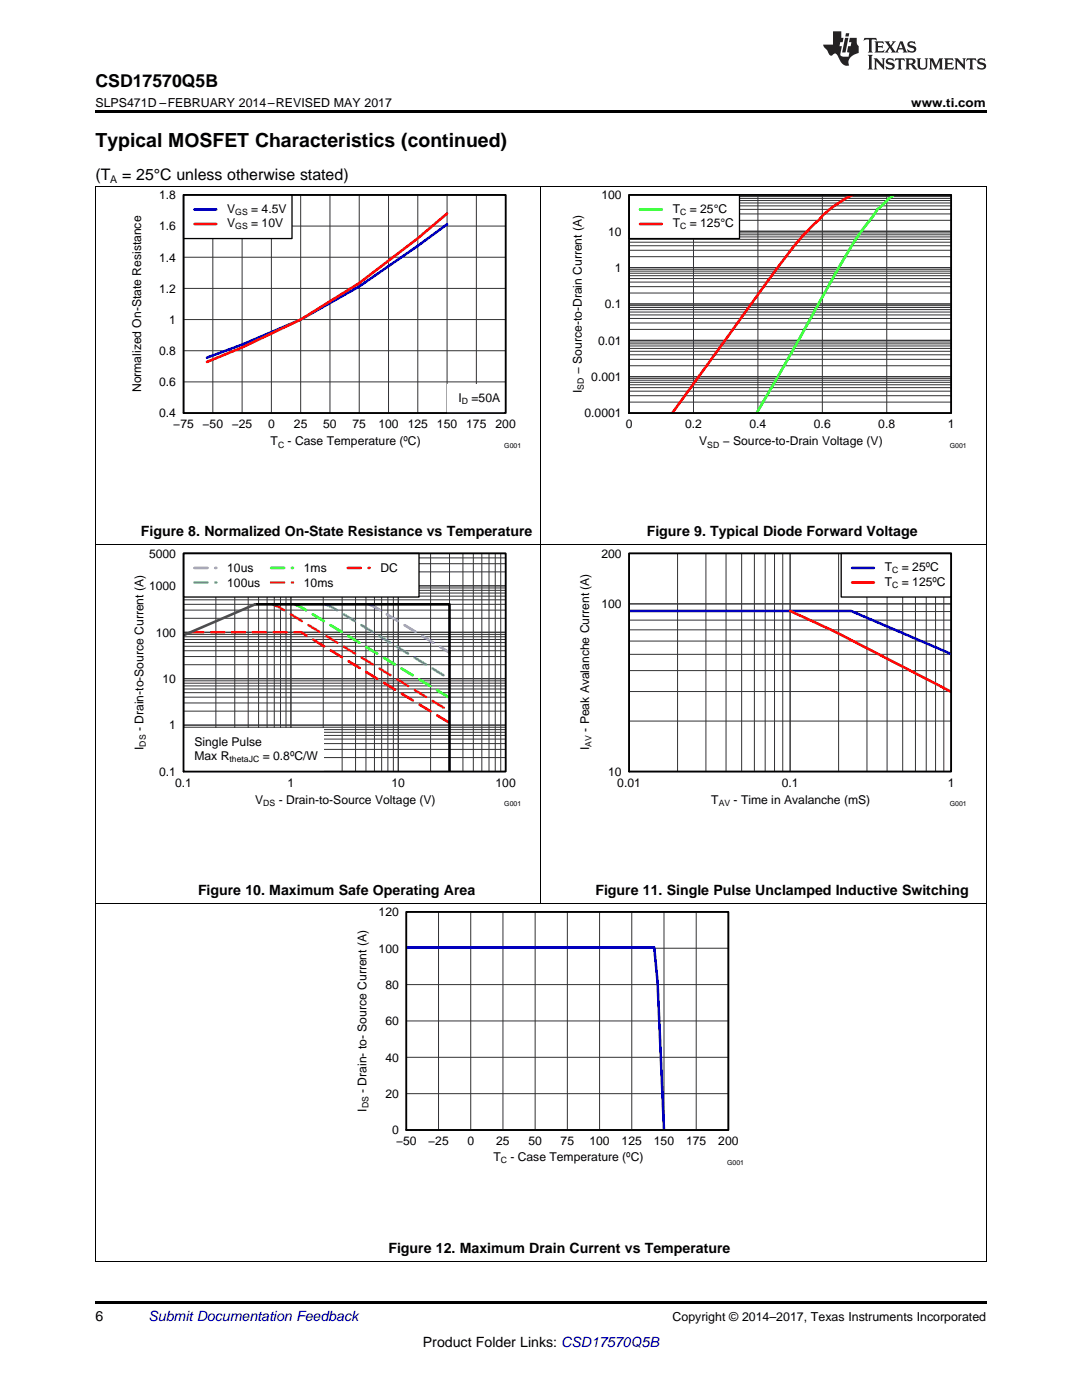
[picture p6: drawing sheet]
<svg xmlns="http://www.w3.org/2000/svg" width="216mm" height="279mm" viewBox="0 0 216 279" stroke-linecap="round" stroke-linejoin="round" font-family="sans-serif">
<path d="M19 259.7h177.8v.5h-177.8z" fill="#000"/>
<path d="M19.1 108.8v143.1M107.9 108.8v71.5M196.8 108.8v143.1M19 180.3h177.8M19 251.8h177.8" fill="none" stroke="#000" stroke-width=".2"/>
<path d="M36.6 110.4h64.3v43.6h-64.3zM81.1 182h64.2v43.5h-64.2z" fill="none" stroke="#000" stroke-width=".26"/>
<g fill="none" stroke="#333" stroke-width=".2">
<path d="M36.6 110.4h64.3v43.6h-64.3zM36.6 119.7h64.3M36.6 119h64.3M36.6 118.4h64.3M36.6 117.8h64.3M36.6 117.3h64.3M36.6 116.9h64.3M36.6 114.1h64.3M36.6 112.5h64.3M36.6 111.3h64.3M43.1 110.4v43.6M46.8 110.4v43.6"/>
<path d="M49.5 110.4v43.6M51.6 110.4v43.6M53.3 110.4v43.6M54.7 110.4v43.6M56 110.4v43.6M57.1 110.4v43.6M58 110.4v43.6M64.5 110.4v43.6M68.3 110.4v43.6M70.9 110.4v43.6M73 110.4v43.6M74.7 110.4v43.6"/>
<path d="M76.2 110.4v43.6M77.4 110.4v43.6M78.5 110.4v43.6M79.5 110.4v43.6M85.9 110.4v43.6M89.7 110.4v43.6M92.4 110.4v43.6M94.4 110.4v43.6M96.1 110.4v43.6M97.6 110.4v43.6M98.8 110.4v43.6M99.9 110.4v43.6"/>
<path d="M36.6 139.1h64.3M36.6 138.2h64.3M36.6 137.5h64.3M36.6 136.9h64.3M36.6 136.3h64.3M36.6 135.9h64.3M36.6 135.4h64.3M36.6 132.7h64.3M36.6 131h64.3M36.6 129.9h64.3M36.6 129h64.3M36.6 128.2h64.3"/>
<path d="M36.6 127.6h64.3M36.6 127.1h64.3M36.6 126.6h64.3M36.6 126.2h64.3M36.6 123.4h64.3M36.6 121.8h64.3M36.6 120.6h64.3M36.6 151.2h64.3M36.6 149.6h64.3M36.6 148.4h64.3M36.6 147.5h64.3M36.6 146.8h64.3"/>
<path d="M36.6 146.1h64.3M36.6 145.6h64.3M36.6 145.1h64.3M36.6 144.7h64.3M36.6 141.9h64.3M36.6 140.3h64.3M81.1 182h64.2v43.5h-64.2zM81.1 196.5h64.2M81.1 189.2h64.2M87.5 182v43.5M93.9 182v43.5M100.4 182v43.5"/>
<path d="M106.8 182v43.5M113.2 182v43.5M119.6 182v43.5M126.1 182v43.5M132.5 182v43.5M138.9 182v43.5M81.1 218.3h64.2M81.1 211h64.2M81.1 203.8h64.2"/>
</g>
<path d="M81 189.1h49.5l.7 6.9 1.3 29.5" fill="none" stroke="#00f" stroke-width=".52"/>
<path d="M81.1 182h64.2v43.5h-64.2z" fill="none" stroke="#000" stroke-width=".35"/>
<path d="M73.6 120.6l1.2 .5 14.9 9.1" fill="none" stroke="#7a67ee" stroke-width=".52" stroke-dasharray="2.6 1.6"/>
<path d="M65 120.6l1.2 .5 23.5 14.4" fill="none" stroke="#00bfff" stroke-width=".52" stroke-dasharray="2.6 1.6"/>
<path d="M58.8 120.6l1.2 .5 29.7 18.2" fill="none" stroke="#0f0" stroke-width=".52" stroke-dasharray="2.6 1.6"/>
<path d="M54.4 120.6l1.2 .5 34.1 20.8" fill="none" stroke="#ee7600" stroke-width=".52" stroke-dasharray="2.6 1.6"/>
<path d="M38 126.2h22.1l29.6 18.1" fill="none" stroke="#f00" stroke-width=".52" stroke-dasharray="2.6 1.6"/>
<path d="M50.9 120.6h38.8v33.4" fill="none" stroke="#000" stroke-width=".52"/>
<path d="M50.9 120.6l-14.3 6.2" fill="none" stroke="#4d4d4d" stroke-width=".52"/>
<path d="M36.6 110.4h47v8.8h-47z" fill="#fff"/>
<path d="M36.6 110.4h47v8.8h-47z" fill="none" stroke="#000" stroke-width=".26"/>
<path d="M38.8 113.3h4.4" fill="none" stroke="#7a67ee" stroke-width=".52" stroke-dasharray="2.6 1.6"/>
<path d="M38.8 116.2h4.4" fill="none" stroke="#00bfff" stroke-width=".52" stroke-dasharray="2.6 1.6"/>
<path d="M54.1 113.3h4.4" fill="none" stroke="#0f0" stroke-width=".52" stroke-dasharray="2.6 1.6"/>
<path d="M54.1 116.2h4.4" fill="none" stroke="#ee7600" stroke-width=".52" stroke-dasharray="2.6 1.6"/>
<path d="M69.4 113.3h4.4" fill="none" stroke="#f00" stroke-width=".52" stroke-dasharray="2.6 1.6"/>
<path d="M36.6 145.3h27.9v8.7h-27.9z" fill="#fff"/>
<path d="M36.6 110.4h64.3v43.6h-64.3z" fill="none" stroke="#000" stroke-width=".35"/>
<path d="M125.5 110.4h64.3v43.6h-64.3z" fill="none" stroke="#000" stroke-width=".26"/>
<g fill="none" stroke="#333" stroke-width=".2">
<path d="M125.5 110.4h64.3v43.6h-64.3zM135.2 110.4v43.6M140.9 110.4v43.6M144.9 110.4v43.6M148 110.4v43.6M150.5 110.4v43.6M152.7 110.4v43.6M154.5 110.4v43.6M156.2 110.4v43.6M157.7 110.4v43.6M167.3 110.4v43.6M173 110.4v43.6"/>
<path d="M177 110.4v43.6M180.1 110.4v43.6M182.7 110.4v43.6M184.8 110.4v43.6M186.7 110.4v43.6M188.3 110.4v43.6M125.5 138h64.3M125.5 133.8h64.3M125.5 130.6h64.3M125.5 127.9h64.3M125.5 125.7h64.3M125.5 123.8h64.3"/>
<path d="M125.5 122h64.3M125.5 120.5h64.3M125.5 143.9h64.3"/>
</g>
<path d="M125.5 121.9h44.3l20 8.6" fill="none" stroke="#00f" stroke-width=".52"/>
<path d="M157.7 121.9l8.6 4 23.5 12.2" fill="none" stroke="#f00" stroke-width=".52"/>
<path d="M167.8 110.4h22v8.8h-22z" fill="#fff"/>
<path d="M36.6 38.9h64.3v43.5h-64.3zM167.8 110.4h22v8.8h-22z" fill="none" stroke="#000" stroke-width=".26"/>
<path d="M89.2 44.8l-5.8 4.3-11.7 8.1-11.7 6.6-11.7 5-7 2.6M170 113.3h4.4" fill="none" stroke="#00f" stroke-width=".52"/>
<path d="M89.2 42.6l-5.8 5-11.7 8.9-11.7 7.3-11.7 5.5-7 2.9M170 116.2h4.4" fill="none" stroke="#f00" stroke-width=".52"/>
<path d="M125.5 110.4h64.3v43.6h-64.3z" fill="none" stroke="#000" stroke-width=".35"/>
<path d="M19.1 37.3v71.5M107.9 37.3v71.5M196.8 37.3v71.5M19 108.7h177.8" fill="none" stroke="#000" stroke-width=".2"/>
<g fill="none" stroke="#333" stroke-width=".2">
<path d="M36.6 38.9h64.3v43.5h-64.3zM42.5 38.9v43.5M48.3 38.9v43.5M54.2 38.9v43.5M60 38.9v43.5M65.8 38.9v43.5M71.7 38.9v43.5M77.5 38.9v43.5M83.4 38.9v43.5M89.2 38.9v43.5M95.1 38.9v43.5M36.6 57.6h64.3"/>
<path d="M36.6 51.3h64.3M36.6 45.1h64.3M36.6 76.2h64.3M36.6 70h64.3M36.6 63.8h64.3"/>
</g>
<path d="M36.6 38.9h21.7v8.7h-21.7z" fill="#fff"/>
<path d="M36.6 38.9h21.7v8.7h-21.7z" fill="none" stroke="#000" stroke-width=".26"/>
<path d="M38.8 41.8h4.4" fill="none" stroke="#00f" stroke-width=".52"/>
<path d="M38.8 44.7h4.4" fill="none" stroke="#f00" stroke-width=".52"/>
<path d="M89.3 76.6h11.6v5.8h-11.6z" fill="#fff"/>
<path d="M36.6 38.9h64.3v43.5h-64.3z" fill="none" stroke="#000" stroke-width=".35"/>
<path d="M125.5 38.9h64.3v43.5h-64.3z" fill="none" stroke="#000" stroke-width=".26"/>
<g fill="none" stroke="#333" stroke-width=".2">
<path d="M125.5 38.9h64.3v43.5h-64.3zM125.5 39.6h64.3M125.5 39.2h64.3M138.4 38.9v43.5M151.2 38.9v43.5M164.1 38.9v43.5M176.9 38.9v43.5M125.5 58.5h64.3M125.5 57.2h64.3M125.5 56.3h64.3M125.5 55.6h64.3M125.5 55h64.3"/>
<path d="M125.5 54.5h64.3M125.5 54.1h64.3M125.5 53.7h64.3M125.5 53.4h64.3M125.5 51.2h64.3M125.5 49.9h64.3M125.5 49h64.3M125.5 48.3h64.3M125.5 47.8h64.3M125.5 47.3h64.3M125.5 46.9h64.3M125.5 46.5h64.3"/>
<path d="M125.5 46.2h64.3M125.5 44h64.3M125.5 42.7h64.3M125.5 41.8h64.3M125.5 41.1h64.3M125.5 40.5h64.3M125.5 40h64.3M125.5 79h64.3M125.5 78.1h64.3M125.5 77.4h64.3M125.5 76.8h64.3M125.5 76.3h64.3"/>
<path d="M125.5 75.9h64.3M125.5 75.5h64.3M125.5 75.2h64.3M125.5 73h64.3M125.5 71.7h64.3M125.5 70.8h64.3M125.5 70.1h64.3M125.5 69.5h64.3M125.5 69h64.3M125.5 68.6h64.3M125.5 68.3h64.3M125.5 67.9h64.3"/>
<path d="M125.5 65.7h64.3M125.5 64.5h64.3M125.5 63.6h64.3M125.5 62.8h64.3M125.5 62.3h64.3M125.5 61.8h64.3M125.5 61.4h64.3M125.5 61h64.3M125.5 60.7h64.3M125.5 80.3h64.3"/>
</g>
<path d="M178.4 38.9l-3.3 2.9-1.5 2.2a65.6 65.6 0 0 0-7.5 11.6l-6.8 12.3-8.3 14.5" fill="none" stroke="#0f0" stroke-width=".52"/>
<path d="M170.2 38.9l-1.5 .7-1.3 .9a17.3 17.3 0 0 0-4.1 3.5 56.6 56.6 0 0 0-8.1 9.4l-21.1 29" fill="none" stroke="#f00" stroke-width=".52"/>
<path d="M125.5 38.9h22.1v8.7h-22.1z" fill="#fff"/>
<path d="M125.5 38.9h22.1v8.7h-22.1z" fill="none" stroke="#000" stroke-width=".26"/>
<path d="M127.7 41.8h4.4" fill="none" stroke="#0f0" stroke-width=".52"/>
<path d="M127.7 44.7h4.4" fill="none" stroke="#f00" stroke-width=".52"/>
<path d="M125.5 38.9h64.3v43.5h-64.3z" fill="none" stroke="#000" stroke-width=".35"/>
<path d="M19 37.2h177.8" fill="none" stroke="#000" stroke-width=".2"/>
<path d="M19 22h177.8v.5h-177.8z" fill="#000"/>
<g fill="#231f20">
<path d="M172.5 7.6l-.1 .5 .4-.2h.6v.1v2.1l-.2 .4h.9l-.2-.4v-2.1l.1-.1h.5l.5 .2-.2-.5zM174.5 8.3l.2 .3v1.5l-.2 .4h1.8l.2-.6a1.04 1.04 0 0 1-1.3 .2v-.7h.6l.3 .2v-.6l-.3 .2h-.6v-.6l.8-.1 .4 .3-.2-.5zM176.5 8.3l.9 1.1-.9 1.1h.8l-.2-.2 .4-.7 .5 .7-.2 .2h1.5l-.2-.2 .2-.4h.9l.1 .4-.2 .2h1l-.3-.3-.7-1.9h-.5l-.9 2-.8-1 .9-1h-.8l.1 .3-.4 .5-.3-.6 .1-.2zM179.7 8.6l.4 1h-.7zM181.3 8.4a.63 .63 0 0 0-.2 .7 .63 .63 0 0 0 .6 .4l.6 .2 .1 .2a.75 .75 0 0 1-.7 .4 .75 .75 0 0 1-.6-.5l.1 .7 .1-.1a1.11 1.11 0 0 0 1.5-.6 1.13 1.13 0 0 0-1.2-.8l-.1-.4a1.04 1.04 0 0 1 1.2 .2l-.2-.5-.2 .1-.4-.2zM173.2 10.9l.2 .4v2.2l-.2 .4h1l-.3-.4v-2.2l.3-.4zM174.3 11.6l.3 .4v1.5l-.3 .4h.8l-.2-.4v-1.3l1.5 1.7v-1.9l.2-.4h-.7l.2 .4v.9l-1.1-1.3zM177 11.8a.62 .62 0 0 0-.2 .7 .62 .62 0 0 0 .6 .4l.6 .1 .1 .3a.76 .76 0 0 1-.7 .3 .76 .76 0 0 1-.7-.4l.2 .7 .1-.1a1.11 1.11 0 0 0 1.5-.6 1.13 1.13 0 0 0-1.2-.8l-.1-.4a1.04 1.04 0 0 1 1.2 .2l-.2-.6-.2 .1-.5-.1zM178.7 11.6l-.2 .6a.61 .61 0 0 1 .8-.3v1.6l-.2 .4h.9l-.2-.4v-1.6a.63 .63 0 0 1 .7 .3l-.1-.6zM180.6 11.6l.3 .4v1.5l-.3 .4h1l-.2-.2-.1-.8 .6 .2a.76 .76 0 0 0 1.2 .7l-1-1a.58 .58 0 0 0 .6-.5 .58 .58 0 0 0-.5-.6zM181.4 11.9h.1a.45 .45 0 0 1 .5 .1 .45 .45 0 0 1 .1 .5l-.8 .2zM182.9 11.6l.2 .2a2.17 2.17 0 0 0 .3 1.9 .99 .99 0 0 0 1.6-.6v-1.1l.2-.4h-.7l.2 .2a1.92 1.92 0 0 1-.2 1.8 .6 .6 0 0 1-.9-.5v-1.1l.2-.4zM185.4 11.6l.2 .4v1.5l-.2 .4h.7l-.2-.4v-1.4l.8 1.8 .8-1.8v1.4l-.2 .4h.9l-.2-.4v-1.5l.2-.4h-.8l-.6 1.5-.6-1.5zM188.4 11.6l.2 .4v1.5l-.2 .4h1.8l.1-.6a1.04 1.04 0 0 1-1.2 .1v-.6h.5l.4 .2v-.6l-.4 .2h-.5v-.7h.8l.3 .3-.1-.6zM190.5 11.6l.2 .4v1.5l-.2 .4h.7l-.2-.4v-1.3l1.5 1.7v-1.9l.2-.4h-.7l.2 .4v.9l-1.1-1.3zM192.9 11.6l-.1 .6a.61 .61 0 0 1 .7-.3l.1 1.6-.3 .4h1l-.3-.4 .1-1.6a.63 .63 0 0 1 .7 .3l-.1-.6zM195.2 11.8a.62 .62 0 0 0-.2 .7 .62 .62 0 0 0 .6 .4l.6 .1 .1 .3a.76 .76 0 0 1-.7 .3 .76 .76 0 0 1-.6-.4l.1 .7 .1-.1a1.11 1.11 0 0 0 1.6-.6 1.13 1.13 0 0 0-1.3-.8l-.1-.4a1.04 1.04 0 0 1 1.2 .2l-.1-.6-.2 .1-.5-.1z"/>
<path d="M166.2 6.3v2.6h-1.9v.4l.8 .9a.91 .91 0 0 0 1 .8 .56 .56 0 0 1 .5-.3 .56 .56 0 0 1 .5 .3l.4 .8a1.53 1.53 0 0 0 1.9 1.2 1.54 1.54 0 0 1 1-2.1l.9-.3v-1.4a1.52 1.52 0 0 1-.4-1.6h-1.3l-.2 .8h.5l-.2 .8h-.5l-.1 1v.2l.4 .1-.2 .8a1.93 1.93 0 0 1-1.6-.3l.3-1.8h-.5l.2-.8h.4l.2-.8h-.4v-1.3zM168.6 7.6l-.6 2.9h.7l.6-2.9zM168.8 6.6l-.1 .7h.6l.2-.7z"/>
</g>
<text font-size="3.9" x="19" y="29.3">Typical MOSFET Characteristics (continued)</text>
<text font-size="3.5" x="19" y="17.3">CSD17570Q5B</text>
<g font-size="3.2">
<text x="19" y="36">(T</text>
<text x="24.4" y="36">= 25°C unless otherwise stated)</text>
</g>
<g font-size="2.8">
<text x="28.1" y="107">Figure 8. Normalized On-State Resistance vs Temperature</text>
<text x="129" y="107">Figure 9. Typical Diode Forward Voltage</text>
<text x="39.5" y="178.6">Figure 10. Maximum Safe Operating Area</text>
<text x="118.8" y="178.6">Figure 11. Single Pulse Unclamped Inductive Switching</text>
<text x="77.5" y="250.1">Figure 12. Maximum Drain Current vs Temperature</text>
<text x="19" y="263.6">6</text>
<text x="84.4" y="268.9">Product Folder Links: CSD17570Q5B</text>
</g>
<text font-size="2.8" fill="#0000c8" x="29.6" y="263.6">Submit Documentation Feedback</text>
<g font-size="2.5">
<text x="19" y="21.4">SLPS471D –FEBRUARY 2014–REVISED MAY 2017</text>
<text x="181.8" y="21.4">www.ti.com</text>
<text x="134.2" y="263.6">Copyright © 2014–2017, Texas Instruments Incorporated</text>
</g>
<g font-size="2.4">
<text x="31.8" y="39.8">1.8</text>
<text x="120" y="39.8">100</text>
<text x="31.8" y="46">1.6</text>
<text x="45.3" y="42.4">V</text>
<text x="45.3" y="45.3">V</text>
<text x="50.1" y="42.4">= 4.5V</text>
<text x="50.1" y="45.3">= 10V</text>
<text x="121.3" y="47">10</text>
<text x="134.2" y="42.5">T</text>
<text x="134.2" y="45.4">T</text>
<text x="137.6" y="42.5">= 25°C</text>
<text x="137.6" y="45.4">= 125°C</text>
<text x="31.8" y="52.2">1.4</text>
<text x="31.8" y="58.4">1.2</text>
<text x="122.7" y="54.3">1</text>
<text x="33.8" y="64.6">1</text>
<text x="120.7" y="61.5">0.1</text>
<text x="31.8" y="70.9">0.8</text>
<text x="119.3" y="68.8">0.01</text>
<text x="31.8" y="77.1">0.6</text>
<text x="116.1" y="74.7" transform="rotate(-90 116.1 74.7)">− Source-to-Drain Current (A)</text>
<text x="118" y="76">0.001</text>
<text x="28.2" y="78.3" transform="rotate(-90 28.2 78.3)">Normalized On-State Resistance</text>
<text x="31.8" y="83.3">0.4</text>
<text x="91.5" y="80.2">I</text>
<text x="94.1" y="80.2">=50A</text>
<text x="116.1" y="78.4" transform="rotate(-90 116.1 78.4)">I</text>
<text x="116.6" y="83.3">0.0001</text>
<text x="34.6" y="85.4">−75</text>
<text x="40.4" y="85.4">−50</text>
<text x="46.3" y="85.4">−25</text>
<text x="53.5" y="85.4">0</text>
<text x="54" y="88.9">T</text>
<text x="57.4" y="88.9">- Case Temperature (ºC)</text>
<text x="58.7" y="85.4">25</text>
<text x="64.5" y="85.4">50</text>
<text x="70.3" y="85.4">75</text>
<text x="75.5" y="85.4">100</text>
<text x="81.3" y="85.4">125</text>
<text x="87.2" y="85.4">150</text>
<text x="93" y="85.4">175</text>
<text x="98.9" y="85.4">200</text>
<text x="124.9" y="85.4">0</text>
<text x="136.7" y="85.4">0.2</text>
<text x="139.5" y="88.9">V</text>
<text x="144.2" y="88.9">− Source-to-Drain Voltage (V)</text>
<text x="149.6" y="85.4">0.4</text>
<text x="162.4" y="85.4">0.6</text>
<text x="175.3" y="85.4">0.8</text>
<text x="189.1" y="85.4">1</text>
<text x="29.8" y="111.3">5000</text>
<text x="120" y="111.3">200</text>
<text x="176.6" y="114">T</text>
<text x="180" y="114">= 25ºC</text>
<text x="29.8" y="117.8">1000</text>
<text x="45.3" y="114.2">10us</text>
<text x="45.3" y="117.1">100us</text>
<text x="60.6" y="114.2">1ms</text>
<text x="60.6" y="117.1">10ms</text>
<text x="75.9" y="114.2">DC</text>
<text x="176.6" y="116.9">T</text>
<text x="180" y="116.9">= 125ºC</text>
<text x="120" y="121.4">100</text>
<text x="31.1" y="127.1">100</text>
<text x="32.4" y="136.3">10</text>
<text x="28.7" y="149.7" transform="rotate(-90 28.7 149.7)">I</text>
<text x="28.7" y="145.9" transform="rotate(-90 28.7 145.9)">- Drain-to-Source Current (A)</text>
<text x="33.8" y="145.6">1</text>
<text x="38.8" y="148.8">Single Pulse</text>
<text x="117.6" y="149.7" transform="rotate(-90 117.6 149.7)">I</text>
<text x="117.6" y="146" transform="rotate(-90 117.6 146)">- Peak Avalanche Current (A)</text>
<text x="31.8" y="154.8">0.1</text>
<text x="38.8" y="151.7">Max R</text>
<text x="52.4" y="151.7">= 0.8ºC/W</text>
<text x="121.3" y="154.8">10</text>
<text x="34.9" y="157">0.1</text>
<text x="50.9" y="160.4">V</text>
<text x="55.6" y="160.4">- Drain-to-Source Voltage (V)</text>
<text x="57.4" y="157">1</text>
<text x="78.1" y="157">10</text>
<text x="98.9" y="157">100</text>
<text x="123.2" y="157">0.01</text>
<text x="141.9" y="160.4">T</text>
<text x="146.4" y="160.4">- Time in Avalanche (mS)</text>
<text x="156" y="157">0.1</text>
<text x="189.1" y="157">1</text>
<text x="75.5" y="182.9">120</text>
<text x="75.5" y="190.1">100</text>
<text x="76.9" y="197.4">80</text>
<text x="76.9" y="204.6">60</text>
<text x="76.9" y="211.9">40</text>
<text x="73.1" y="221.9" transform="rotate(-90 73.1 221.9)">I</text>
<text x="73.1" y="218.1" transform="rotate(-90 73.1 218.1)">- Drain- to- Source Current (A)</text>
<text x="76.9" y="219.1">20</text>
<text x="78.2" y="226.4">0</text>
<text x="79" y="228.5">−50</text>
<text x="85.4" y="228.5">−25</text>
<text x="93.3" y="228.5">0</text>
<text x="98.4" y="231.7">T</text>
<text x="99" y="228.5">25</text>
<text x="101.8" y="231.7">- Case Temperature (ºC)</text>
<text x="105.4" y="228.5">50</text>
<text x="111.9" y="228.5">75</text>
<text x="117.6" y="228.5">100</text>
<text x="124" y="228.5">125</text>
<text x="130.5" y="228.5">150</text>
<text x="136.9" y="228.5">175</text>
<text x="143.3" y="228.5">200</text>
</g>
<text font-size="2.1" x="22" y="36.6">A</text>
<g font-size="1.7">
<text x="46.9" y="42.9">GS</text>
<text x="46.9" y="45.8">GS</text>
<text x="135.7" y="42.9">C</text>
<text x="135.7" y="45.8">C</text>
<text x="116.5" y="77.8" transform="rotate(-90 116.5 77.8)">SD</text>
<text x="92.2" y="80.6">D</text>
<text x="55.5" y="89.3">C</text>
<text x="141.1" y="89.3">SD</text>
<text x="178" y="114.4">C</text>
<text x="178" y="117.3">C</text>
<text x="29.1" y="149" transform="rotate(-90 29.1 149)">DS</text>
<text x="118" y="149" transform="rotate(-90 118 149)">AV</text>
<text x="45.8" y="152.2">thetaJC</text>
<text x="52.5" y="160.9">DS</text>
<text x="143.4" y="160.9">AV</text>
<text x="73.6" y="221.2" transform="rotate(-90 73.6 221.2)">DS</text>
<text x="99.9" y="232.2">C</text>
</g>
<g font-size="1.4">
<text x="100.6" y="89.3">G001</text>
<text x="189.5" y="89.3">G001</text>
<text x="100.6" y="160.9">G001</text>
<text x="189.5" y="160.9">G001</text>
<text x="145.1" y="232.4">G001</text>
</g>
</svg>
